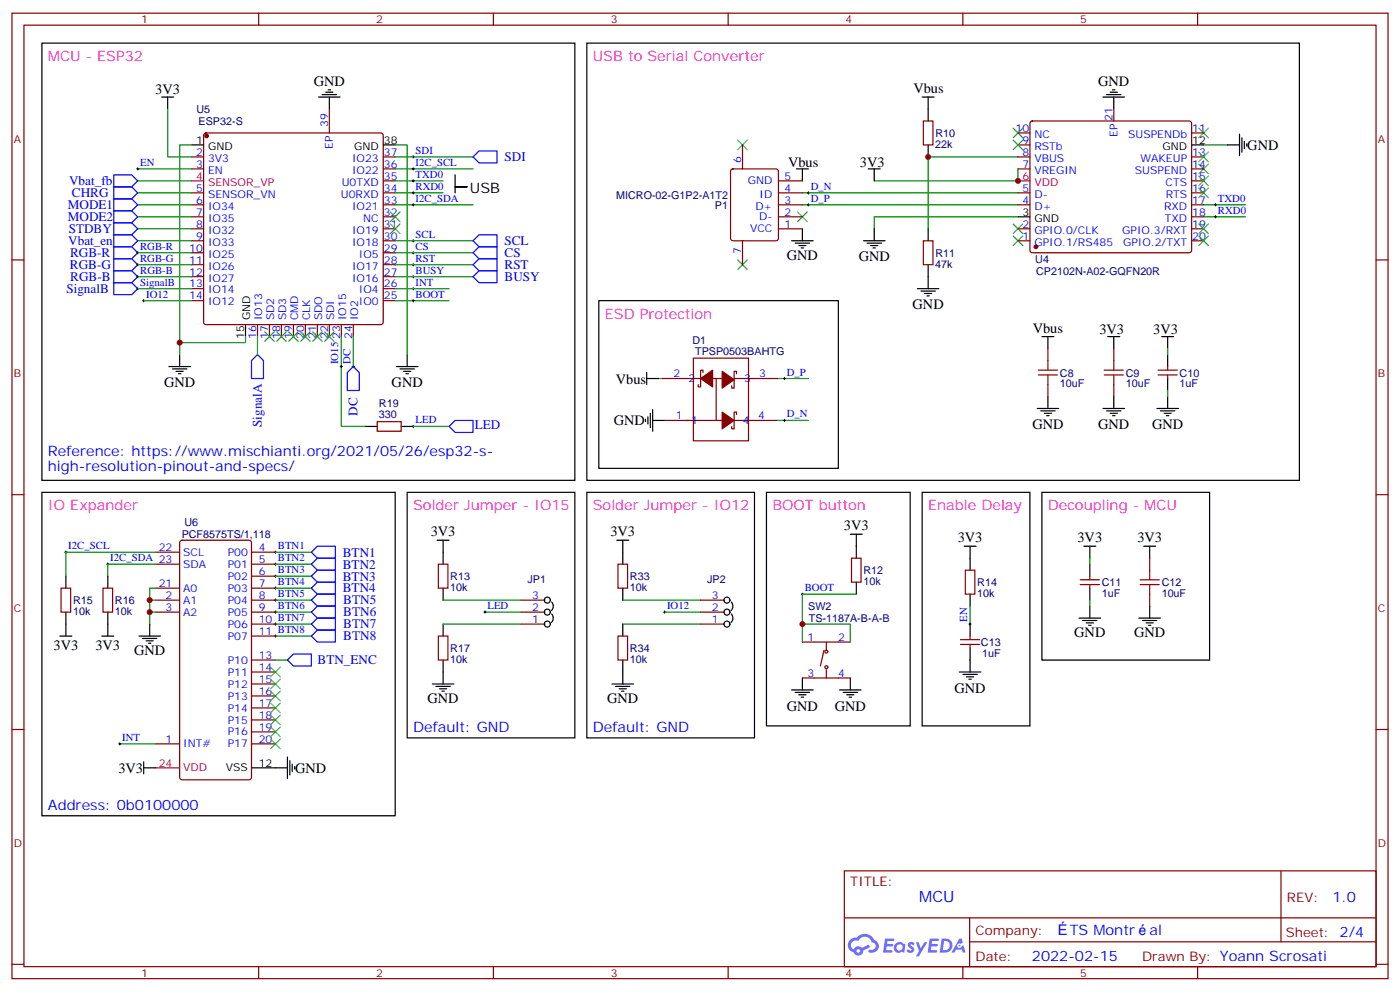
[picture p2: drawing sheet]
<svg xmlns="http://www.w3.org/2000/svg" width="412mm" height="292mm" viewBox="0 0 412 292" stroke-linecap="round" stroke-linejoin="round" font-family="sans-serif">
<g fill="none" stroke="#870000" stroke-width=".35">
<path d="M3.5 3.9h405.4v284.3h-405.4zM7.1 7.4h398.2v277.3h-398.2zM76.2 3.9v3.5M145.3 3.9v3.5M214.5 3.9v3.5M283.6 3.9v3.5M352.8 3.9v3.5M3.5 76.6h3.6M405.3 76.6h3.6M3.5 145.7h3.6M405.3 145.7h3.6M3.5 214.8h3.6"/>
<path d="M405.3 214.8h3.6M248.7 256.5h156.6v28.2h-156.6zM377.3 256.5v20.9M248.7 270.3h156.5M285.6 277.4h119.6M285.6 270.3v14.1M3.5 284h3.6M76.2 284.7v3.5M145.3 284.7v3.5M214.5 284.7v3.5M283.6 284.7v3.5M352.8 284.7v3.5"/>
<path d="M405.3 284h3.6"/>
</g>
<g fill="#5487ff">
<path d="M267.7 277.6a1.22 1.22 0 0 1 1.7 .3l-.4 .6a.47 .47 0 0 0-.3-.4 .47 .47 0 0 0-.5 .2l.1 .2a1.14 1.14 0 0 1 .8 1.8 1.14 1.14 0 0 1-1.9-.1l-.2-.1 .5-.6 .7 .4a.29 .29 0 0 0 .3-.2 .29 .29 0 0 0-.2-.3 1.04 1.04 0 0 1-.6-1.8z"/>
<path d="M260.7 276.4h2.4l.3 .2-.2 .5h-1.8l-.1 .9h1.5l.3 .4-.3 .3h-1.6l-.2 1.1 1.7 .1 .2 .3-.2 .3-2.6 .1z"/>
<path d="M273.8 276.4h2.4l.3 .2-.1 .5h-1.8l-.2 .9h1.6l.3 .4-.4 .3h-1.6l-.1 1.1 1.7 .1 .2 .3-.2 .3h-2.6z"/>
<path d="M282.6 276.4h.7l.3 1.3-.6 .3a.69 .69 0 0 0-1 .2 .69 .69 0 0 0 .4 1 .69 .69 0 0 0 .9-.6l.5-.3 .6 2.2h-.8l-.2-.8h-1.8l-.5 .8h-.8z"/>
<path d="M269.8 277.5h.8l.6 1.8 1.1-1.8h.9l-2.6 4.2h-.8l.9-1.6z"/>
<path d="M277.4 276.4l-.6 4.2h1.3a2.11 2.11 0 0 0 2.5-2.2 2.11 2.11 0 0 0-2.5-2zM278.1 277.1a1.39 1.39 0 0 1 1.7 1.5 1.39 1.39 0 0 1-1.8 1.2h-.3z"/>
<path d="M263.7 278a1.54 1.54 0 0 0-.1 2.2 1.54 1.54 0 0 0 2.2 .1l.6 .3 .3-2.3-.2-.3h-.4a1.49 1.49 0 0 0-2.4 0zM264 279a.94 .94 0 0 1 1.8 0 .94 .94 0 0 1-1.8 0z"/>
<path d="M250.4 276.8a2.18 2.18 0 0 0 1.1 3.7 1.44 1.44 0 0 0 1.6 .9 1.44 1.44 0 0 0 1.2-1.5l2-1-.5-.7-1.9 1a1.47 1.47 0 0 0-2.4 .4 1.39 1.39 0 0 1-.7-1.9 1.39 1.39 0 0 1 2-.5 2.12 2.12 0 0 1 2.2-1.3 2.12 2.12 0 0 1 1.9 1.7 1.14 1.14 0 0 1 1.1 1.4 1.14 1.14 0 0 1-1.7 .7 .43 .43 0 0 0-.5 .4 .43 .43 0 0 0 .4 .5 1.98 1.98 0 0 0 2.5-1.3 1.98 1.98 0 0 0-1.2-2.5 3.1 3.1 0 0 0-5.3-.7l-.9 .1zM252.3 280.1a.55 .55 0 0 1 1.1 0 .55 .55 0 0 1-1.1 0z"/>
<circle cx="282.6" cy="278.5" r=".26"/>
</g>
<g fill="none" stroke="#870000" stroke-width=".35">
<path d="M60.2 39.4l.5-.2h51.5l.5 .2 .2 .5v55l-.2 .5-.5 .2h-51.5l-.5-.2-.2-.5v-55zM97 32.1v7.1M272 35.6h2.8v7.1h-2.8zM299.9 39.2h3.5M303.6 35.8l.5-.2h46.2l.5 .2 .2 .5v37.4l-.2 .5-.5 .2h-46.2l-.5-.2-.2-.5v-37.4zM328.1 32.1v3.5M351 39.2h3.5M56.4 46.2h3.6M56.4 49.7h3.6M56.4 56.8h3.6M112.9 46.2h3.5M112.9 49.7h3.5"/>
<path d="M112.9 56.8h3.5M112.9 53.3h3.5M215.4 49.9l.5-.2h12.7l.7 .5v20l-.5 .7h-12.9l-.7-.5v-20zM218.7 42.7v7M229.3 56.8h7.1M229.3 53.3h7.1M299.9 46.2h3.5M299.9 49.7h3.5M299.9 56.8h3.5M299.9 42.7h3.5M351 46.2h3.5M351 49.7h3.5"/>
<path d="M351 56.8h3.5M351 53.3h3.5M56.4 60.3h3.6M56.4 63.9h3.6M56.4 67.4h3.6M56.4 70.9h3.6M56.4 74.4h3.6M56.4 78h3.6M112.9 60.3h3.5M112.9 63.9h3.5M112.9 67.4h3.5M112.9 70.9h3.5"/>
<path d="M112.9 74.4h3.5M112.9 78h3.5M218.7 70.9v7.1M229.3 60.3h7.1M229.3 63.9h7.1M229.3 67.4h7.1M272 70.9h2.8v7.1h-2.8zM299.9 60.3h3.5M299.9 67.4h3.5M299.9 70.9h3.5M351 60.3h3.5M351 63.9h3.5"/>
<path d="M351 67.4h3.5M351 70.9h3.5M56.4 81.5h3.6M56.4 85h3.6M56.4 88.5h3.6M75.8 95.6v3.5M79.4 95.6v3.5M82.9 95.6v3.5M86.4 95.6v3.5M90 95.6v3.5M93.5 95.6v3.5M97 95.6v3.5"/>
<path d="M100.5 95.6v3.5M104.1 95.6v3.5M112.9 81.5h3.5M112.9 85h3.5M112.9 88.5h3.5M195.1 111.5h11.3M204.3 105.5h16.2v24.3h-16.2zM207.1 109.7v-.7h-.7v4.9h-.7v-.7M209.9 111.5h2.8M211 111.5v12.3M216.3 111.5h12.7M217 110.1v-.7h-.7v4.9h-.8v-.7"/>
<path d="M308.7 102.7v3.5M308.7 113.2v3.6M328.1 102.7v3.5M328.1 113.2v3.6M341.1 110.4h5.7M341.1 109h5.7M344 108v1M344 110.4v1.1M111.1 124.2h7.1v2.8h-7.1zM195.8 123.8h16.9M216.3 123.8h12.3M217 122.1v-.7h-.7v4.9h-.8v-.7"/>
<path d="M53.2 159.3l.5-.2h19.6l.7 .5 .1 69.3-.5 .7-19.9 .1-.7-.5-.1-69.4zM18 173.2h2.8v7.1h-2.8zM30.3 173.2h2.9v7.1h-2.9zM45.9 176.7h7M45.9 162.6h7M45.9 166.2h7M45.9 173.2h7M74.1 176.7h7M74.1 162.6h7M74.1 166.2h7M74.1 169.7h7M74.1 173.2h7"/>
<path d="M129.1 166.2h2.8v7h-2.8zM153.5 176.7h7M182 166.2h2.9v7h-2.9zM206.4 176.7h7M250.8 164.4h2.8v7h-2.8zM284.3 167.9h2.9v7.1h-2.9zM318.2 172.2h5.6M318.2 170.7h5.6M321 169.7v1M321 172.2v1M338.7 164.4v3.5M338.7 175v3.5"/>
<path d="M45.9 180.3h7M74.1 183.8h7M74.1 180.3h7M74.1 187.3h7M74.1 194.4h7M74.1 197.9h7M129.1 187.3h2.8v7.1h-2.8zM153.5 183.8h7M153.5 180.3h7M182 187.3h2.9v7.1h-2.9zM206.4 183.8h7M206.4 180.3h7"/>
<path d="M236.4 199.7h14.1M236.4 189.1h14.1M242.7 191.6l-1 4.5M243.4 189.1v2.5M243.4 197.2v2.5M282.9 189.8h5.7M282.9 188.4h5.7M285.8 187.3v1.1M285.8 189.8v1.1M45.9 219.1h7M74.1 219.1h7M74.1 201.4h7"/>
<path d="M74.1 205h7M74.1 208.5h7M74.1 212h7M74.1 215.5h7"/>
<circle cx="243.4" cy="191.9" r=".44"/>
<circle cx="243.4" cy="196.5" r=".44"/>
</g>
<g fill="#870000" stroke="#870000" stroke-width=".35">
<path d="M206.4 111.5l3.5-2.5v4.9z"/>
<path d="M212.7 121.4l3.6 2.4-3.6 2.5z"/>
<path d="M212.7 109.4l3.6 2.4-3.6 2.5z"/>
<circle cx="60.9" cy="40" r=".53"/>
<circle cx="305.2" cy="72.7" r=".53"/>
</g>
<g fill="none" stroke="#000" stroke-width=".35">
<path d="M12.3 12.7h157v128.8h-157zM172.9 12.7h209.9v128.8h-209.9zM47.6 28.6h3.6M49.4 28.6v3.5M93.8 28.6h6.4M94.9 27.9h4.2M96 27.2h2.1M96.7 26.5h.7M97 28.6v3.5M271.6 28.6h3.6M273.4 28.6v7M324.9 28.6h6.4"/>
<path d="M326 27.9h4.2M327 27.2h2.1M327.7 26.5h.7M328.1 28.6v3.5M365.1 39.5v6.4M56.4 42.7h3.6M112.9 42.7h3.5M134.1 51.5v3.5h3.5h-3.5v1.8M234.6 49.7h3.5M236.4 49.7v3.6M255.8 49.7h3.5M257.5 49.7v3.6"/>
<path d="M273.4 42.7v3.5M351 42.7h3.5M361.6 42.7h3.5M365.8 40.6v4.2M366.5 41.6v2.1M367.2 42.3v.7M233.2 70.9h6.3M234.2 71.6h4.3M235.3 72.3h2.1M236 73h.7M236.4 67.4v3.5M254.4 70.9h6.3"/>
<path d="M255.4 71.6h4.2M256.5 72.3h2.1M257.2 73h.7M257.5 67.4v3.5M273.4 67.4v3.5M273.4 78v7M299.9 63.9h3.5M72.3 95.6v3.5M176.4 88.5h70.5v49.4h-70.5zM270.2 85h6.4M271.3 85.7h4.2M272.3 86.4h2.2"/>
<path d="M273 87.1h.8M306.9 99.1h3.5M308.7 99.1v3.6M326.3 99.1h3.5M328.1 99.1v3.6M342.2 99.1h3.5M344 99.1v3.6M49.7 108h6.4M50.8 108.7h4.2M51.9 109.4h2.1M52.6 110.1h.7M52.9 104.4v3.6"/>
<path d="M116.8 108h6.3M117.8 108.7h4.3M118.9 109.4h2.1M119.6 110.1h.7M119.9 104.4v3.6M190.5 111.5h3.5M190.5 109.7v3.5M308.7 116.8v3.5M328.1 116.8v3.5M344 104.4v3.6M344 111.5v3.5M344 116.8v3.5"/>
<path d="M107.6 125.6h3.5M118.2 125.6h3.5M190.1 123.5v.7M190.9 122.8v2.1M191.6 121.7v4.2M192.3 123.8h3.5M192.3 120.7v6.3M305.5 120.3h6.4M306.6 121h4.2M307.6 121.7h2.1M308.3 122.4h.7M324.9 120.3h6.4"/>
<path d="M326 121h4.2M327 121.7h2.1M327.7 122.4h.7M340.8 120.3h6.3M341.8 121h4.3M342.9 121.7h2.1M343.6 122.4h.7M12.3 145h104.1v95.2h-104.1zM119.9 145h49.4v72.3h-49.4zM128.8 159.1h3.5M130.5 159.1v7.1M172.9 145h49.3v72.3h-49.3z"/>
<path d="M181.7 159.1h3.5M183.4 159.1v7.1M225.8 145h42.3v68.8h-42.3zM250.5 157.3h3.5M252.2 157.3v7.1M271.6 145h31.8v68.8h-31.8zM306.9 145h49.4v49.4h-49.4zM19.4 169.7v3.5M31.7 169.7v3.5M130.5 173.2v3.5M162.5 177.3a1.76 1.76 0 0 1-.1 2.5M183.4 173.2v3.5"/>
<path d="M215.4 177.3a1.76 1.76 0 0 1-.1 2.5M252.2 171.4v3.6M284 160.9h3.5M285.8 160.9v7M285.8 175v3.5M319.3 160.9h3.5M321 160.9v3.5M321 166.2v3.5M321 173.2v3.5M321 178.5v3.5M336.9 160.9h3.5M338.7 160.9v3.5"/>
<path d="M338.7 178.5v3.5M17.6 187.3h3.6M19.4 180.3v7M30 187.3h3.5M31.7 180.3v7M40.9 187.3h6.4M42 188h4.2M43 188.7h2.2M43.7 189.4h.7M44.1 183.8v3.5M130.5 183.8v3.5M130.5 194.4v7"/>
<path d="M162.5 180.8a1.76 1.76 0 0 1-.1 2.5M183.4 183.8v3.5M183.4 194.4v7M215.4 180.8a1.76 1.76 0 0 1-.1 2.5M236.4 199.7v3.5M250.5 199.7v3.5M282.6 197.9h6.3M283.6 198.6h4.3M284.7 199.3h2.1M285.8 183.8v3.5M285.8 190.9v7M317.9 182h6.3"/>
<path d="M318.9 182.7h4.2M320 183.4h2.1M320.7 184.2h.7M335.5 182h6.3M336.5 182.7h4.3M337.6 183.4h2.1M338.3 184.2h.7M127.4 201.4h6.3M128.4 202.1h4.2M129.5 202.8h2.1M130.2 203.6h.7M180.3 201.4h6.3"/>
<path d="M181.3 202.1h4.3M182.4 202.8h2.1M183.1 203.6h.7M233.2 203.2h6.3M234.2 203.9h4.3M235.3 204.6h2.1M236 205.3h.7M247.3 203.2h6.3M248.4 203.9h4.2M249.4 204.6h2.1M250.1 205.3h.7M285.4 200h.7"/>
<path d="M42.3 226.1h3.6M42.3 224.4v3.5M74.1 226.1h10.6M84.7 223v6.3M85.4 224v4.2M86.1 225.1v2.1M86.8 225.8v.7"/>
<circle cx="161.2" cy="176.7" r=".88"/>
<circle cx="214.1" cy="176.7" r=".88"/>
<circle cx="161.2" cy="183.8" r=".88"/>
<circle cx="161.2" cy="180.3" r=".88"/>
<circle cx="214.1" cy="180.3" r=".88"/>
<circle cx="214.1" cy="183.8" r=".88"/>
</g>
<path d="M56.4 53.3h3.6M299.9 53.3h3.5M45.9 226.1h7" fill="none" stroke="#f00" stroke-width=".35"/>
<g fill="none" stroke="#3c3" stroke-width=".35">
<path d="M298.4 37.7l2.9 2.9M301.3 37.7l-2.9 2.9M353.1 37.7l2.9 2.9M356 37.7l-2.9 2.9M217.3 41.3l2.8 2.8M220.1 41.3l-2.8 2.8M298.4 41.3l2.9 2.8M301.3 41.3l-2.9 2.8M353.1 48.3l2.9 2.9M353.1 44.8l2.9 2.8M353.1 55.4l2.9 2.8M353.1 51.9l2.9 2.8"/>
<path d="M356 48.3l-2.9 2.9M356 44.8l-2.9 2.8M356 55.4l-2.9 2.8M356 51.9l-2.9 2.8M115 62.4l2.8 2.9M115 66l2.8 2.8M117.8 62.4l-2.8 2.9M117.8 66l-2.8 2.8M217.3 76.6l2.8 2.8M220.1 76.6l-2.8 2.8M234.9 62.4l2.9 2.9M237.8 62.4l-2.9 2.9"/>
<path d="M298.4 69.5l2.9 2.8M298.4 66l2.9 2.8M301.3 69.5l-2.9 2.8M301.3 66l-2.9 2.8M353.1 69.5l2.9 2.8M353.1 66l2.9 2.8M356 69.5l-2.9 2.8M356 66l-2.9 2.8M78 97.7l2.8 2.8M80.8 97.7l-2.8 2.8M81.5 97.7l2.8 2.8M84.3 97.7l-2.8 2.8"/>
<path d="M85 97.7l2.8 2.8M87.8 97.7l-2.8 2.8M88.5 97.7l2.9 2.8M91.4 97.7l-2.9 2.8M92.1 97.7l2.8 2.8M94.9 97.7l-2.8 2.8M95.6 97.7l2.8 2.8M98.4 97.7l-2.8 2.8M79.7 196.5l2.8 2.8M82.5 196.5l-2.8 2.8M79.7 200l2.8 2.8M79.7 203.6l2.8 2.8"/>
<path d="M79.7 207.1l2.8 2.8M79.7 210.6l2.8 2.8M79.7 214.1l2.8 2.9M79.7 217.7l2.8 2.8M82.5 214.1l-2.8 2.9M82.5 200l-2.8 2.8M82.5 203.6l-2.8 2.8M82.5 207.1l-2.8 2.8M82.5 210.6l-2.8 2.8M82.5 217.7l-2.8 2.8"/>
</g>
<g fill="none" stroke="#008700" stroke-width=".35">
<path d="M49.4 32.1v14.1h7M40.6 56.8h15.8M40.6 49.7h15.8M40.6 53.3h15.8M56.4 42.7h-3.5v61.7M116.4 42.7h3.5v61.7M116.4 56.8h14.1M116.4 46.2h22.9M116.4 49.7h22.9M116.4 53.3h14.1M236.4 56.8h63.5M299.9 49.7v3.6h-42.4"/>
<path d="M299.9 46.2h-26.5v21.2M354.5 42.7h7.1M40.6 60.3h15.8M40.6 63.9h15.8M40.6 70.9h15.8M40.6 74.4h15.8M40.6 78h15.8M40.6 67.4h15.8M116.4 60.3h22.9M116.4 70.9h22.9M116.4 74.4h22.9M116.4 78h22.9"/>
<path d="M236.4 60.3h63.5M299.9 63.9h-42.4v3.5M354.5 60.3h12.4M354.5 63.9h12.4M40.6 81.5h15.8M40.6 85h15.8M42.3 88.5h14.1M72.3 99.1v1.8h-19.4M75.8 99.1v5.3M100.5 99.1v26.5h7.1M104.1 99.1v8.9M116.4 85h15.9"/>
<path d="M116.4 88.5h15.9M116.4 81.5h22.9M194 111.5h1.1M229 111.5h9.1M344 102.7v1.7M344 115v1.8M121.7 125.6h10.6M228.6 123.8h9.5M44.1 176.7h1.8M45.9 166.2h-14.2v3.5M45.9 173.2h-1.8v10.6M45.9 162.6h-26.5v7.1"/>
<path d="M81.1 176.7h10.6M81.1 173.2h10.6M81.1 169.7h10.6M81.1 166.2h10.6M81.1 162.6h10.6M130.5 176.7h23M183.4 176.7h23M252.2 175h-15.8v14.1M285.8 178.5v5.3M321 164.4v1.8M321 176.7v1.8M44.1 180.3h1.8"/>
<path d="M81.1 180.3h10.6M81.1 183.8h10.6M81.1 187.3h10.6M81.1 194.4h3.6M130.5 183.8h23M142.9 180.3h10.6M183.4 183.8h23M195.8 180.3h10.6M236.4 183.8h14.1v5.3M35.3 219.1h10.6"/>
</g>
<g fill="none" stroke="#000" stroke-width=".29">
<path d="M40.2 49.7h.7M40.6 49.4v.7M121.4 56.8h.7M121.4 53.3h.7M121.4 49.7h.7M121.4 46.2h.7M121.7 45.9v.7M121.7 49.4v.7M121.7 52.9v.7M121.7 56.4v.8M121.7 60v.7M237.8 56.8h.7"/>
<path d="M238.1 56.4v.8M238.1 60v.7M358.1 60v.7M40.2 78h.7M40.2 74.4h.7M40.6 74.1v.7M40.6 77.6v.7M121.4 60.3h.7M121.4 78h.7M121.4 74.4h.7M121.4 70.9h.7M121.7 70.6v.7"/>
<path d="M121.7 74.1v.7M121.7 77.6v.7M237.8 60.3h.7M357.7 60.3h.7M357.7 63.9h.7M358.1 63.5v.7M40.2 85h.7M40.2 81.5h.7M40.6 81.1v.7M40.6 84.7v.7M42 88.5h.7M42.3 88.2v.7"/>
<path d="M121.4 85h.7M121.4 81.5h.7M121.4 88.5h.7M121.7 81.1v.7M121.7 84.7v.7M121.7 88.2v.7M100.2 108h.7M100.5 107.6v.7M103.7 108h.7M104.1 107.6v.7M230.7 111.5h.7M231.1 111.1v.7"/>
<path d="M121.4 125.6h.7M121.7 125.2v.7M230.7 123.8h.7M231.1 123.5v.7M19 162.6h.8M19.4 162.3v.7M31.4 166.2h.7M31.7 165.8v.7M80.8 162.6h.7M80.8 166.2h.7M80.8 169.7h.7M80.8 173.2h.7"/>
<path d="M80.8 176.7h.7M81.1 162.3v.7M81.1 165.8v.7M81.1 169.3v.7M81.1 172.9v.7M81.1 176.4v.7M81.1 179.9v.7M142.9 179.9v.7M195.8 179.9v.7M236 175h.7M236.4 174.6v.7M80.8 180.3h.7"/>
<path d="M80.8 183.8h.7M80.8 187.3h.7M81.1 183.4v.8M81.1 187v.7M142.5 180.3h.7M195.4 180.3h.7M285.4 183.8h.7M285.8 183.4v.8M34.9 219.1h.7M35.3 218.7v.7"/>
</g>
<g fill="none" stroke="#00f" stroke-width=".35">
<path d="M33.5 51.5h5.3l1.8 1.8-1.8 1.7h-5.3zM33.5 55h5.3l1.8 1.8-1.8 1.8h-5.3zM33.5 58.6h5.3l1.8 1.7-1.8 1.8h-5.3zM139.3 46.2l1.8-1.7h5.3v3.5h-5.3zM33.5 65.6h5.3l1.8 1.8-1.8 1.7h-5.3zM33.5 72.7h5.3l1.8 1.7-1.8 1.8h-5.3zM33.5 76.2h5.3l1.8 1.8-1.8 1.7h-5.3zM33.5 79.7h5.3l1.8 1.8-1.8 1.8h-5.3zM33.5 69.1h5.3l1.8 1.8-1.8 1.8h-5.3zM33.5 62.1h5.3l1.8 1.8-1.8 1.7h-5.3zM139.3 70.9l1.8-1.8h5.3v3.6h-5.3zM139.3 74.4l1.8-1.7h5.3v3.5h-5.3z"/>
<path d="M139.3 78l1.8-1.8h5.3v3.5h-5.3zM33.5 83.3h5.3l1.8 1.7-1.8 1.8h-5.3zM139.3 81.5l1.8-1.8h5.3v3.6h-5.3zM75.8 104.4l1.8 1.8v5.3h-3.5v-5.3zM104.1 108l1.7 1.7v5.3h-3.5v-5.3zM132.3 125.6l1.8-1.8h5.2v3.6h-5.2zM91.7 162.6l1.8-1.7h5.3v3.5h-5.3zM91.7 176.7l1.8-1.7h5.3v3.5h-5.3zM93.5 164.4h5.3v3.5h-5.3l-1.8-1.7zM93.5 167.9h5.3v3.5h-5.3l-1.8-1.7zM93.5 171.4h5.3v3.6h-5.3l-1.8-1.8zM84.7 194.4l1.7-1.8h5.3v3.5h-5.3z"/>
<path d="M91.7 180.3l1.8-1.8h5.3v3.5h-5.3zM91.7 183.8l1.8-1.8h5.3v3.6h-5.3zM91.7 187.3l1.8-1.7h5.3v3.5h-5.3z"/>
</g>
<path d="M305.9 110.4h5.6M305.9 109h5.6M308.7 106.2v2.8M308.7 110.4v2.8M325.3 110.4h5.6M325.3 109h5.6M328.1 106.2v2.8M328.1 110.4v2.8M335.8 172.2h5.7M335.8 170.7h5.7M338.7 167.9v2.8M338.7 172.2v2.8" fill="none" stroke="#a10000" stroke-width=".35"/>
<g fill="#c00">
<circle cx="299.9" cy="53.3" r=".88"/>
<circle cx="273.4" cy="46.2" r=".88"/>
<circle cx="52.9" cy="100.9" r=".88"/>
<circle cx="44.1" cy="176.7" r=".88"/>
<circle cx="44.1" cy="180.3" r=".88"/>
<circle cx="236.4" cy="183.8" r=".88"/>
</g>
<text font-size="4.6" fill="#00f" x="270.8" y="265.5">MCU</text>
<g font-size="4.2" fill="#f0f">
<text x="14.1" y="18">MCU - ESP32</text>
<text x="174.6" y="18">USB to Serial Converter</text>
<text x="178.2" y="93.8">ESD Protection</text>
<text x="14.1" y="150.3">IO Expander</text>
<text x="121.7" y="150.3">Solder Jumper - IO15</text>
<text x="174.6" y="150.3">Solder Jumper - IO12</text>
<text x="227.5" y="150.3">BOOT button</text>
<text x="273.4" y="150.3">Enable Delay</text>
<text x="308.7" y="150.3">Decoupling - MCU</text>
</g>
<g font-size="4.2">
<text x="45.7" y="27.6">3V3</text>
<text x="92.4" y="25.3">GND</text>
<text x="269" y="27.4">Vbus</text>
<text x="323.5" y="25.3">GND</text>
<text x="367.4" y="44.1">GND</text>
<text x="232.1" y="49">Vbus</text>
<text x="253.3" y="49">3V3</text>
<text x="138.4" y="56.7">USB</text>
<text x="231.8" y="76.6">GND</text>
<text x="252.9" y="77">GND</text>
<text x="268.8" y="91.1">GND</text>
<text x="304.2" y="98.1">Vbus</text>
<text x="323.8" y="98.4">3V3</text>
<text x="339.7" y="98.4">3V3</text>
<text x="181.4" y="113">Vbus</text>
<text x="48.3" y="114.1">GND</text>
<text x="115.4" y="114">GND</text>
<text x="180.8" y="125.3">GND</text>
<text x="304.1" y="126.4">GND</text>
<text x="323.5" y="126.4">GND</text>
<text x="339.4" y="126.4">GND</text>
<text x="126.9" y="157.9">3V3</text>
<text x="179.8" y="157.9">3V3</text>
<text x="248.6" y="156.2">3V3</text>
<text x="282.1" y="159.7">3V3</text>
<text x="317.4" y="159.7">3V3</text>
<text x="335" y="159.7">3V3</text>
<text x="15.8" y="191.3">3V3</text>
<text x="28.1" y="191.3">3V3</text>
<text x="316.4" y="187.7">GND</text>
<text x="334.1" y="187.7">GND</text>
<text x="39.5" y="193">GND</text>
<text x="125.9" y="207.1">GND</text>
<text x="178.9" y="207.1">GND</text>
<text x="231.8" y="209.3">GND</text>
<text x="245.9" y="209.3">GND</text>
<text x="281.2" y="204">GND</text>
<text x="34.9" y="227.5">3V3</text>
<text x="87" y="227.5">GND</text>
</g>
<g font-size="4.2" fill="#00f">
<text x="14.1" y="134.4">Reference: https://www.mischianti.org/2021/05/26/esp32-s-</text>
<text x="14.1" y="138.6">high-resolution-pinout-and-specs/</text>
<text x="121.7" y="215.5">Default: GND</text>
<text x="174.6" y="215.5">Default: GND</text>
<text x="14.1" y="238.5">Address: 0b0100000</text>
<text x="392.5" y="265.7">1.0</text>
<text x="315.1" y="275.3">TS Montr</text>
<text x="338.6" y="275.3">al</text>
<text x="304" y="283.1">2022-02-15</text>
</g>
<g font-size="3.9" fill="#00f">
<text x="148.6" y="47.5">SDI</text>
<text x="20.4" y="54.5">Vbat_fb</text>
<text x="21.2" y="58.1">CHRG</text>
<text x="20" y="65.1">MODE2</text>
<text x="20" y="61.6">MODE1</text>
<text x="20.2" y="68.6">STDBY</text>
<text x="20.1" y="72.2">Vbat_en</text>
<text x="20.7" y="75.7">RGB-R</text>
<text x="148.6" y="72.2">SCL</text>
<text x="148.6" y="75.7">CS</text>
<text x="20.6" y="79.2">RGB-G</text>
<text x="20.7" y="82.7">RGB-B</text>
<text x="148.6" y="79.2">RST</text>
<text x="148.6" y="82.8">BUSY</text>
<text x="19.6" y="86.3">SignalB</text>
<text x="77.1" y="125.7" transform="rotate(-90 77.1 125.7)">SignalA</text>
<text x="105.3" y="122.5" transform="rotate(-90 105.3 122.5)">DC</text>
<text x="139.9" y="126.3">LED</text>
<text x="101" y="163.9">BTN1</text>
<text x="101" y="167.4">BTN2</text>
<text x="101" y="171">BTN3</text>
<text x="101" y="174.5">BTN4</text>
<text x="101.1" y="178">BTN5</text>
<text x="101.1" y="181.5">BTN6</text>
<text x="101.1" y="185.1">BTN7</text>
<text x="101.1" y="188.6">BTN8</text>
<text x="93.6" y="195.6">BTN_ENC</text>
</g>
<g font-size="3.9" fill="#800">
<text x="250.5" y="261.1">TITLE:</text>
<text x="379.1" y="265.7">REV:</text>
<text x="287.4" y="275.3">Company:</text>
<text x="378.7" y="275.9">Sheet: 2/4</text>
<text x="287.4" y="282.9">Date:</text>
<text x="336.4" y="283">Drawn By: Yoann Scrosati</text>
</g>
<g font-size="3.2" fill="#800">
<text x="41.6" y="6.9">1</text>
<text x="110.8" y="6.9">2</text>
<text x="179.9" y="6.9">3</text>
<text x="249.1" y="6.9">4</text>
<text x="318.2" y="6.9">5</text>
<text x="4.1" y="42">A</text>
<text x="405.9" y="42">A</text>
<text x="4.1" y="111.1">B</text>
<text x="405.9" y="111.1">B</text>
<text x="4.1" y="180.3">C</text>
<text x="405.9" y="180.3">C</text>
<text x="4.1" y="249.4">D</text>
<text x="405.9" y="249.4">D</text>
<text x="41.6" y="287.7">1</text>
<text x="110.8" y="287.7">2</text>
<text x="179.9" y="287.7">3</text>
<text x="249.1" y="287.7">4</text>
<text x="318.2" y="287.7">5</text>
</g>
<g font-size="3.2" fill="#000080">
<text x="57.9" y="33.3">U5</text>
<text x="58.5" y="36.8">ESP32-S</text>
<text x="275.5" y="40.4">R10</text>
<text x="275.5" y="43.5">22k</text>
<text x="181.5" y="58.5">MICRO-02-G1P2-A1T2</text>
<text x="210.6" y="61.6">P1</text>
<text x="275.5" y="75.6">R11</text>
<text x="305" y="77.3">U4</text>
<text x="275.5" y="78.8">47k</text>
<text x="305.2" y="80.9">CP2102N-A02-GQFN20R</text>
<text x="204" y="101.2">D1</text>
<text x="204.8" y="104.4">TPSP0503BAHTG</text>
<text x="312.2" y="114">10uF</text>
<text x="312.2" y="110.9">C8</text>
<text x="331.6" y="114">10uF</text>
<text x="331.6" y="110.9">C9</text>
<text x="347.5" y="114">1uF</text>
<text x="347.5" y="110.9">C10</text>
<text x="111.6" y="120">R19</text>
<text x="111.6" y="123.1">330</text>
<text x="54.3" y="155">U6</text>
<text x="53.5" y="158.5">PCF8575TS/1,118</text>
<text x="132.6" y="174">10k</text>
<text x="132.6" y="171">R13</text>
<text x="155.4" y="171.7">JP1</text>
<text x="185.6" y="174">10k</text>
<text x="185.6" y="171">R33</text>
<text x="208.3" y="171.7">JP2</text>
<text x="254.4" y="172.3">10k</text>
<text x="254.4" y="169.1">R12</text>
<text x="287.9" y="172.7">R14</text>
<text x="324.6" y="172.7">C11</text>
<text x="342.2" y="172.7">C12</text>
<text x="21.5" y="178">R15</text>
<text x="33.9" y="178">R16</text>
<text x="238.1" y="179.7">SW2</text>
<text x="287.9" y="175.8">10k</text>
<text x="324.6" y="175.7">1uF</text>
<text x="342.2" y="175.7">10uF</text>
<text x="21.5" y="181">10k</text>
<text x="33.9" y="181">10k</text>
<text x="238.2" y="183.2">TS-1187A-B-A-B</text>
<text x="288.9" y="190.2">C13</text>
<text x="132.6" y="195.2">10k</text>
<text x="132.6" y="192.1">R17</text>
<text x="185.6" y="195.2">10k</text>
<text x="185.6" y="192.1">R34</text>
<text x="289.3" y="193.4">1uF</text>
</g>
<g font-size="3.2" fill="#00f">
<text x="327.7" y="35.6" transform="rotate(-90 327.7 35.6)">21</text>
<text x="96.7" y="37.4" transform="rotate(-90 96.7 37.4)">39</text>
<text x="299.2" y="38.8">10</text>
<text x="304.7" y="40.6">NC</text>
<text x="329.1" y="40.3" transform="rotate(-90 329.1 40.3)">EP</text>
<text x="332.3" y="40.6">SUSPENDb</text>
<text x="351.2" y="38.8">11</text>
<text x="57.8" y="45.9">2</text>
<text x="61.3" y="47.6">3V3</text>
<text x="98.1" y="43.8" transform="rotate(-90 98.1 43.8)">EP</text>
<text x="103.7" y="47.6">IO23</text>
<text x="113.1" y="45.9">37</text>
<text x="122.4" y="45.3">SDI</text>
<text x="218.4" y="48" transform="rotate(-90 218.4 48)">6</text>
<text x="301.2" y="45.9">8</text>
<text x="301.2" y="42.3">9</text>
<text x="304.7" y="47.6">VBUS</text>
<text x="304.7" y="44.1">RSTb</text>
<text x="336" y="47.6">WAKEUP</text>
<text x="351.2" y="45.9">13</text>
<text x="41.3" y="48.9">EN</text>
<text x="57.8" y="49.4">3</text>
<text x="61.3" y="51.2">EN</text>
<text x="103.7" y="51.2">IO22</text>
<text x="113.1" y="52.9">35</text>
<text x="113.1" y="49.4">36</text>
<text x="122.4" y="52.4">TXD0</text>
<text x="122.4" y="48.9">I2C_SCL</text>
<text x="231.1" y="52.9">5</text>
<text x="301.2" y="49.4">7</text>
<text x="304.7" y="51.2">VREGIN</text>
<text x="334.3" y="51.2">SUSPEND</text>
<text x="351.2" y="49.4">14</text>
<text x="351.2" y="52.9">15</text>
<text x="57.8" y="56.4">5</text>
<text x="57.8" y="60">6</text>
<text x="61.3" y="58.2">SENSOR_VN</text>
<text x="100.4" y="58.2">U0RXD</text>
<text x="100.7" y="54.7">U0TXD</text>
<text x="113.1" y="60">33</text>
<text x="113.1" y="56.4">34</text>
<text x="122.4" y="55.9">RXD0</text>
<text x="122.4" y="59.4">I2C_SDA</text>
<text x="220.3" y="54.3">GND</text>
<text x="223.8" y="58.2">ID</text>
<text x="231.1" y="60">3</text>
<text x="231.1" y="56.4">4</text>
<text x="238.8" y="59.4">D_P</text>
<text x="238.8" y="55.9">D_N</text>
<text x="301.2" y="60">4</text>
<text x="301.2" y="56.4">5</text>
<text x="304.7" y="58.2">D-</text>
<text x="343.4" y="54.7">CTS</text>
<text x="343.4" y="58.2">RTS</text>
<text x="351.2" y="56.4">16</text>
<text x="351.2" y="60">17</text>
<text x="358.8" y="59.4">TXD0</text>
<text x="57.8" y="63.5">7</text>
<text x="61.3" y="61.7">IO34</text>
<text x="61.3" y="65.3">IO35</text>
<text x="103.7" y="61.7">IO21</text>
<text x="107" y="65.3">NC</text>
<text x="113.1" y="63.5">32</text>
<text x="222.5" y="61.7">D+</text>
<text x="223.7" y="64.9">D-</text>
<text x="231.1" y="63.5">2</text>
<text x="304.7" y="61.7">D+</text>
<text x="342.9" y="61.7">RXD</text>
<text x="343.1" y="65.3">TXD</text>
<text x="351.2" y="63.5">18</text>
<text x="358.8" y="63">RXD0</text>
<text x="57.8" y="67">8</text>
<text x="57.8" y="70.6">9</text>
<text x="61.3" y="68.8">IO32</text>
<text x="103.7" y="68.8">IO19</text>
<text x="113.1" y="70.6">30</text>
<text x="113.1" y="67">31</text>
<text x="122.4" y="70">SCL</text>
<text x="220.9" y="68.4">VCC</text>
<text x="231.1" y="67">1</text>
<text x="301.2" y="70.6">1</text>
<text x="301.2" y="67">2</text>
<text x="304.7" y="68.8">GPIO.0/CLK</text>
<text x="330.6" y="68.8">GPIO.3/RXT</text>
<text x="351.2" y="67">19</text>
<text x="351.2" y="70.6">20</text>
<text x="41.3" y="77.1">RGB-G</text>
<text x="41.3" y="73.6">RGB-R</text>
<text x="55.8" y="74.1">10</text>
<text x="55.8" y="77.6">11</text>
<text x="61.3" y="72.3">IO33</text>
<text x="61.3" y="75.8">IO25</text>
<text x="103.7" y="72.3">IO18</text>
<text x="105.7" y="75.8">IO5</text>
<text x="113.1" y="77.6">28</text>
<text x="113.1" y="74.1">29</text>
<text x="122.4" y="73.6">CS</text>
<text x="122.4" y="77.1">RST</text>
<text x="218.4" y="74.7" transform="rotate(-90 218.4 74.7)">7</text>
<text x="304.7" y="72.3">GPIO.1/RS485</text>
<text x="330.8" y="72.3">GPIO.2/TXT</text>
<text x="41.3" y="80.6">RGB-B</text>
<text x="55.8" y="81.1">12</text>
<text x="61.3" y="79.4">IO26</text>
<text x="61.3" y="82.9">IO27</text>
<text x="103.7" y="82.9">IO16</text>
<text x="103.7" y="79.4">IO17</text>
<text x="113.1" y="81.1">27</text>
<text x="122.4" y="80.6">BUSY</text>
<text x="41.3" y="84.1">SignalB</text>
<text x="43" y="87.7">IO12</text>
<text x="55.8" y="84.7">13</text>
<text x="55.8" y="88.2">14</text>
<text x="61.3" y="86.4">IO14</text>
<text x="61.3" y="90">IO12</text>
<text x="105.7" y="90">IO0</text>
<text x="105.7" y="86.4">IO4</text>
<text x="113.1" y="88.2">25</text>
<text x="113.1" y="84.7">26</text>
<text x="122.4" y="87.7">BOOT</text>
<text x="122.4" y="84.2">INT</text>
<text x="77.3" y="94.3" transform="rotate(-90 77.3 94.3)">IO13</text>
<text x="80.8" y="94.3" transform="rotate(-90 80.8 94.3)">SD2</text>
<text x="84.3" y="94.3" transform="rotate(-90 84.3 94.3)">SD3</text>
<text x="87.8" y="94.3" transform="rotate(-90 87.8 94.3)">CMD</text>
<text x="91.4" y="94.3" transform="rotate(-90 91.4 94.3)">CLK</text>
<text x="94.9" y="94.3" transform="rotate(-90 94.9 94.3)">SDO</text>
<text x="98.4" y="94.3" transform="rotate(-90 98.4 94.3)">SDI</text>
<text x="102" y="94.3" transform="rotate(-90 102 94.3)">IO15</text>
<text x="105.5" y="94.3" transform="rotate(-90 105.5 94.3)">IO2</text>
<text x="75.5" y="99.8" transform="rotate(-90 75.5 99.8)">16</text>
<text x="79" y="99.8" transform="rotate(-90 79 99.8)">17</text>
<text x="82.5" y="99.8" transform="rotate(-90 82.5 99.8)">18</text>
<text x="86.1" y="99.8" transform="rotate(-90 86.1 99.8)">19</text>
<text x="89.6" y="99.8" transform="rotate(-90 89.6 99.8)">20</text>
<text x="93.1" y="99.8" transform="rotate(-90 93.1 99.8)">21</text>
<text x="96.7" y="99.8" transform="rotate(-90 96.7 99.8)">22</text>
<text x="100.2" y="99.8" transform="rotate(-90 100.2 99.8)">23</text>
<text x="103.7" y="99.8" transform="rotate(-90 103.7 99.8)">24</text>
<text x="99.7" y="107.2" transform="rotate(-90 99.7 107.2)">IO15</text>
<text x="103.2" y="107.3" transform="rotate(-90 103.2 107.3)">DC</text>
<text x="198.4" y="111.1">2</text>
<text x="202.8" y="112.5">2</text>
<text x="219.2" y="112.5">3</text>
<text x="223.7" y="111.1">3</text>
<text x="231.8" y="110.6">D_P</text>
<text x="122.4" y="124.7">LED</text>
<text x="199.1" y="123.5">1</text>
<text x="203.6" y="124.9">1</text>
<text x="218.8" y="124.9">4</text>
<text x="223.3" y="123.5">4</text>
<text x="231.8" y="122.9">D_N</text>
<text x="20.1" y="161.7">I2C_SCL</text>
<text x="81.8" y="161.7">BTN1</text>
<text x="32.5" y="165.3">I2C_SDA 23</text>
<text x="46.8" y="162.3">22</text>
<text x="54" y="163.7">SCL</text>
<text x="54" y="167.2">SDA</text>
<text x="67.1" y="163.7">P00</text>
<text x="67.1" y="167.2">P01</text>
<text x="76.2" y="162.3">4</text>
<text x="76.2" y="165.8">5</text>
<text x="81.8" y="165.3">BTN2</text>
<text x="46.8" y="172.9">21</text>
<text x="67.1" y="170.7">P02</text>
<text x="76.2" y="169.3">6</text>
<text x="76.2" y="172.9">7</text>
<text x="81.8" y="168.8">BTN3</text>
<text x="81.9" y="172.3">BTN4</text>
<text x="48.8" y="176.4">2</text>
<text x="48.8" y="179.9">3</text>
<text x="54" y="177.8">A1</text>
<text x="54" y="174.3">A0</text>
<text x="67.1" y="174.3">P03</text>
<text x="67.1" y="177.8">P04</text>
<text x="76.2" y="176.4">8</text>
<text x="76.2" y="179.9">9</text>
<text x="81.8" y="175.9">BTN5</text>
<text x="81.8" y="179.4">BTN6</text>
<text x="143.6" y="179.4">LED</text>
<text x="156.7" y="179.9">2</text>
<text x="156.7" y="176.4">3</text>
<text x="196.5" y="179.4">IO12</text>
<text x="209.6" y="179.9">2</text>
<text x="209.6" y="176.4">3</text>
<text x="237.1" y="174.1">BOOT</text>
<text x="54" y="181.3">A2</text>
<text x="67.1" y="181.3">P05</text>
<text x="67.1" y="184.9">P06</text>
<text x="76.2" y="183.4">10 BTN7</text>
<text x="156.7" y="183.4">1</text>
<text x="209.6" y="183.4">1</text>
<text x="284.9" y="183.1" transform="rotate(-90 284.9 183.1)">EN</text>
<text x="67.1" y="188.4">P07</text>
<text x="76.2" y="187">11 BTN8</text>
<text x="237.9" y="188.7">1</text>
<text x="246.9" y="188.7">2</text>
<text x="67.1" y="195.4">P10</text>
<text x="76.2" y="194">13</text>
<text x="76.2" y="197.6">14</text>
<text x="67.1" y="199">P11</text>
<text x="67.1" y="202.5">P12</text>
<text x="76.2" y="201.1">15</text>
<text x="237.9" y="199.3">3</text>
<text x="246.9" y="199.3">4</text>
<text x="67.1" y="206">P13</text>
<text x="67.1" y="209.5">P14</text>
<text x="76.2" y="204.6">16</text>
<text x="76.2" y="208.1">17</text>
<text x="67.1" y="213.1">P15</text>
<text x="76.2" y="211.7">18</text>
<text x="76.2" y="215.2">19</text>
<text x="36" y="218.2">INT</text>
<text x="48.8" y="218.7">1</text>
<text x="54" y="220.1">INT#</text>
<text x="67.1" y="216.6">P16</text>
<text x="67.1" y="220.1">P17</text>
<text x="76.2" y="218.7">20</text>
</g>
<g font-size="3.2">
<text x="57.8" y="42.3">1</text>
<text x="61.3" y="44.1">GND</text>
<text x="104.3" y="44.1">GND</text>
<text x="113.1" y="42.3">38</text>
<text x="342.4" y="44.1">GND</text>
<text x="351.2" y="42.3">12</text>
<text x="301.2" y="63.5">3</text>
<text x="304.7" y="65.3">GND</text>
<text x="73.7" y="94.3" transform="rotate(-90 73.7 94.3)">GND</text>
<text x="72" y="99.8" transform="rotate(-90 72 99.8)">15</text>
<text x="66.5" y="227.2">VSS</text>
<text x="76.2" y="225.8">12</text>
</g>
<g font-size="3.2" fill="#f00">
<text x="57.8" y="52.9">4</text>
<text x="301.2" y="52.9">6</text>
<text x="61.3" y="54.7">SENSOR_VP</text>
<text x="304.7" y="54.7">VDD</text>
<text x="46.8" y="225.8">24</text>
<text x="54" y="227.2">VDD</text>
</g>
</svg>
